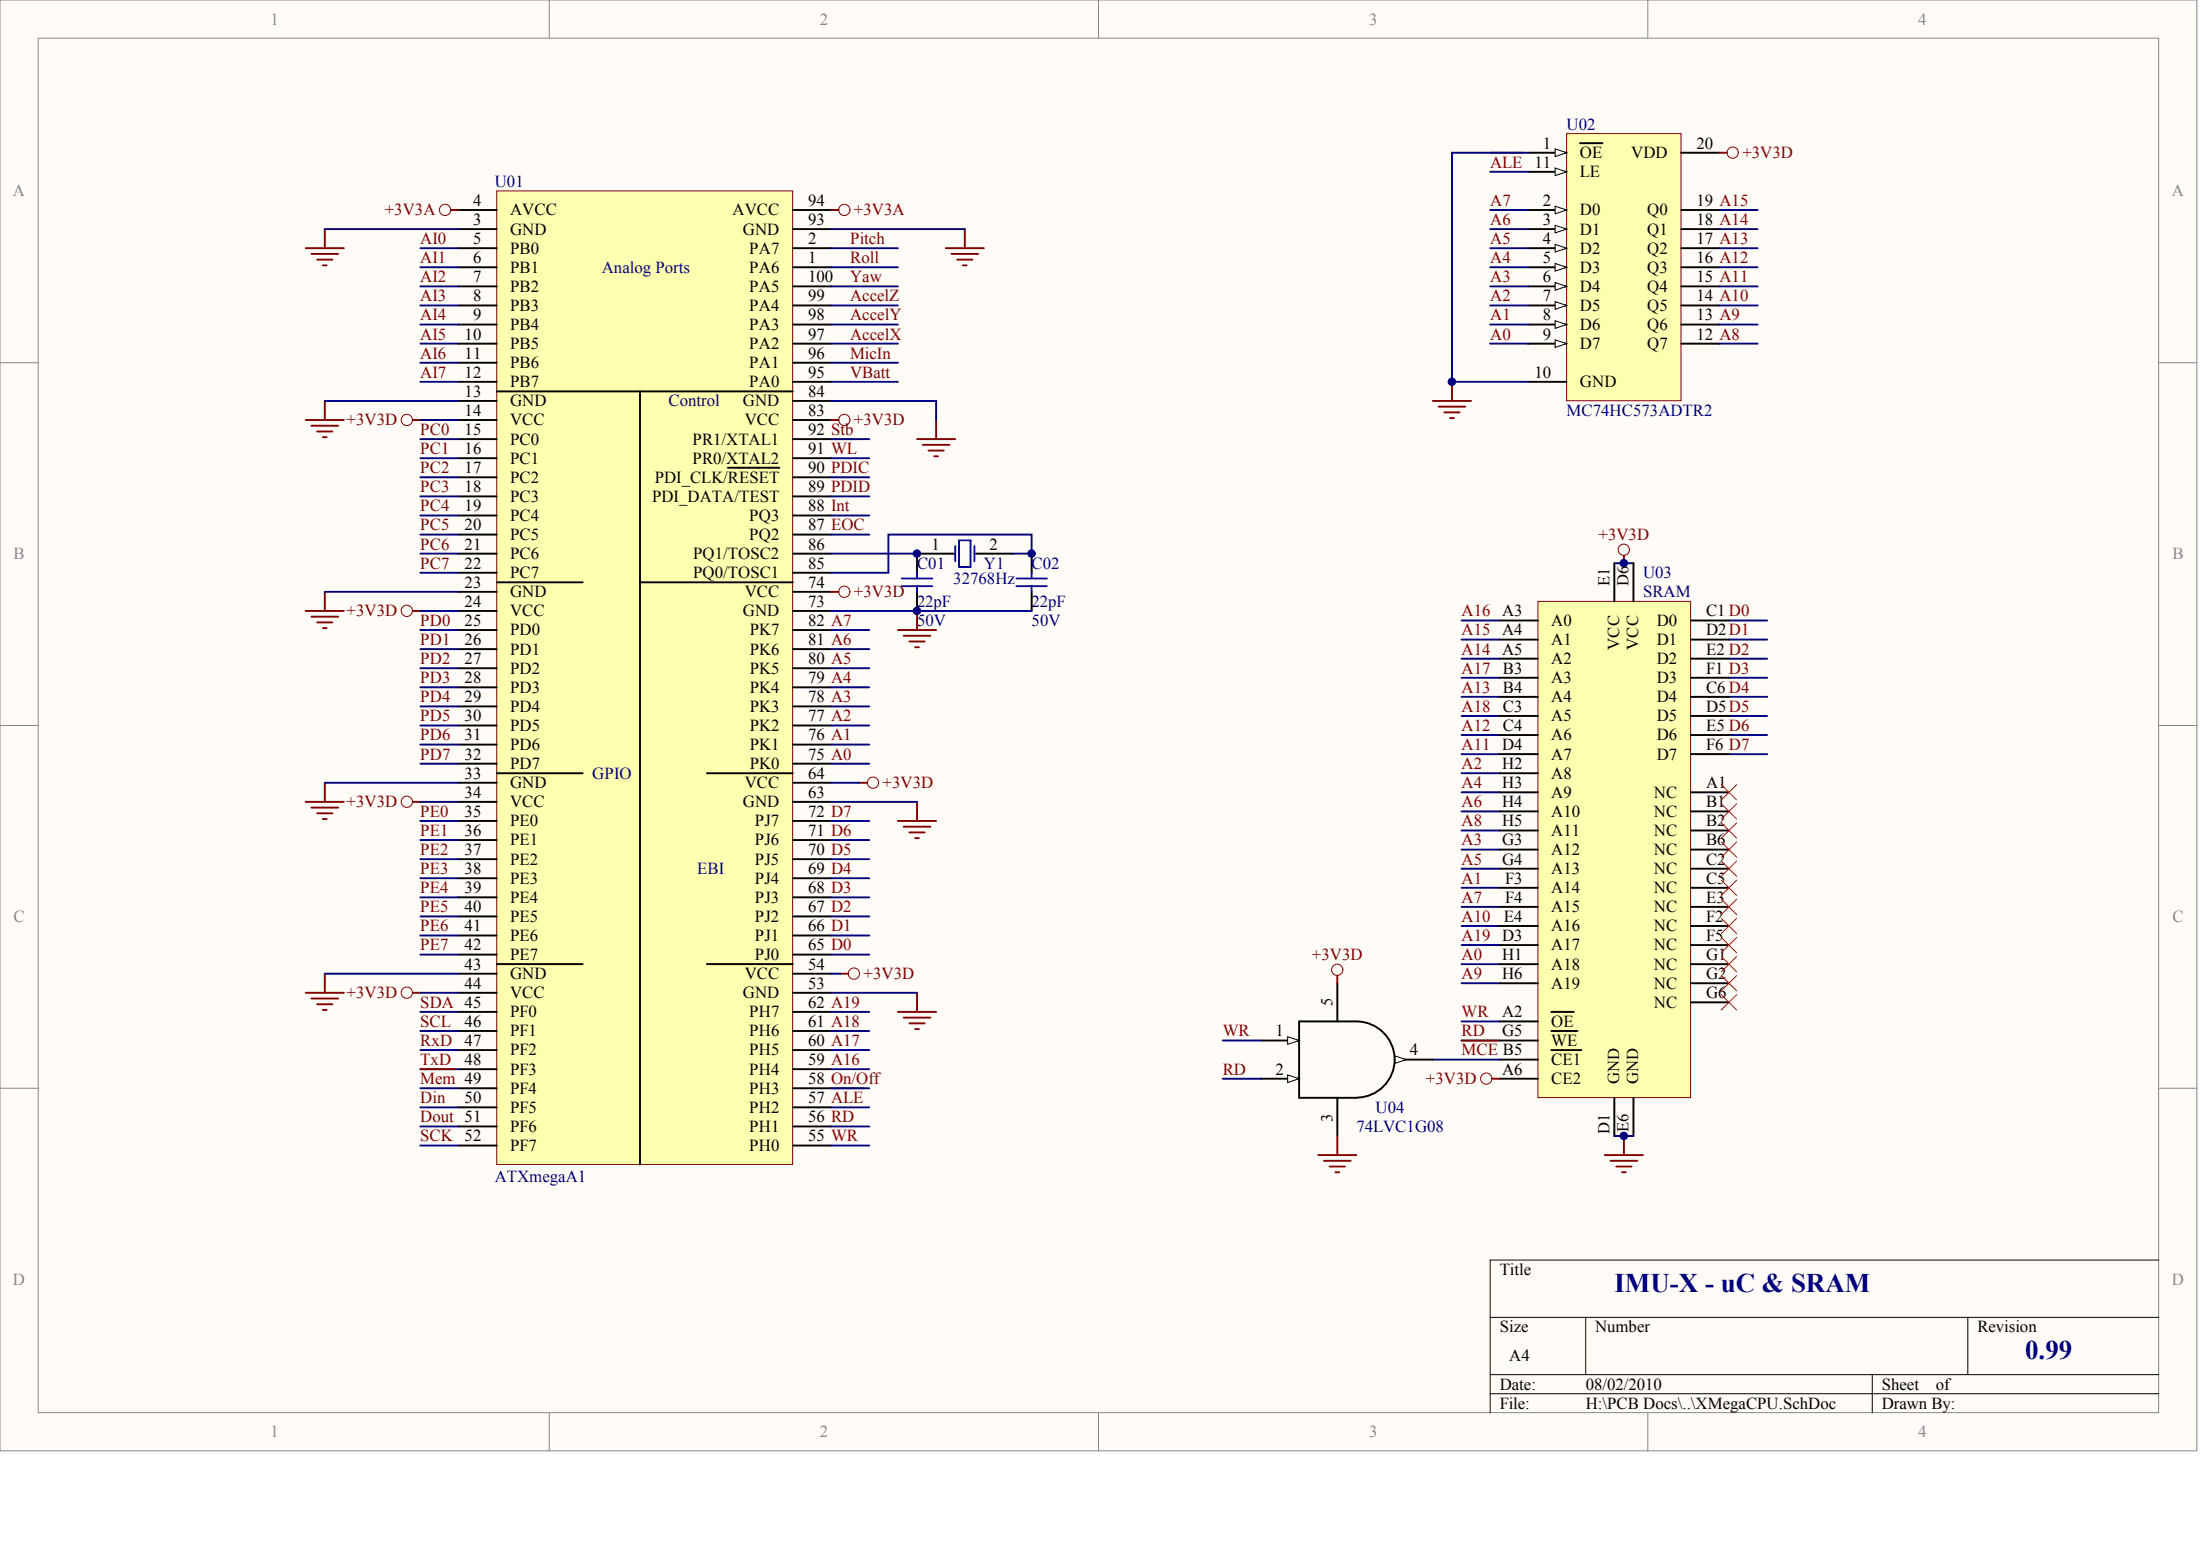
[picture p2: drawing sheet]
<svg xmlns="http://www.w3.org/2000/svg" width="840mm" height="594mm" viewBox="0 0 840 594" stroke-linecap="round" stroke-linejoin="round" font-family="sans-serif">
<g fill="#fffcf8" stroke="#85878c" stroke-width=".38">
<path d="M0 0h838.4v553.6h-838.4z"/>
<path d="M14.6 14.6h809.2v524.4h-809.2z"/>
</g>
<path d="M209.6 0v14.6M419.2 0v14.6M628.9 0v14.6M0 138.4h14.6M823.9 138.4h14.6M0 276.8h14.6M823.9 276.8h14.6M0 415.2h14.6M823.9 415.2h14.6M209.6 539.1v14.5M419.2 539.1v14.5M628.9 539.1v14.5" fill="none" stroke="#85878c" stroke-width=".38"/>
<path d="M823.9 480.8h-255.2v58.3M568.7 502.6h255.2M605.2 502.6v21.9M751 502.6v21.9M568.7 524.5h255.2M568.7 531.8h255.2M714.5 524.5v14.6" fill="none" stroke="#000" stroke-width=".38"/>
<path d="M189.6 72.8h112.9v371.5h-112.9z" fill="#ffffb0" stroke="#800000" stroke-width=".38"/>
<g fill="none" stroke="#000" stroke-width=".73">
<path d="M175 94.7h14.6M175 87.4h14.6M175 80.1h14.6M302.6 94.7h14.6M302.6 87.4h14.6M302.6 80.1h14.6M175 102h14.6M175 109.3h14.6M175 116.6h14.6M302.6 102h14.6M302.6 109.3h14.6M302.6 116.6h14.6"/>
<path d="M175 123.8h14.6M175 131.1h14.6M175 138.4h14.6M302.6 123.8h14.6M302.6 131.1h14.6M302.6 138.4h14.6M175 145.7h14.6M175 153h14.6M189.6 149.3h113M244.3 149.3v295.1M302.6 145.7h14.6M302.6 153h14.6"/>
<path d="M175 160.3h14.6M175 167.5h14.6M175 174.8h14.6M277.8 178.5h19.7M302.6 160.3h14.6M302.6 167.5h14.6M302.6 174.8h14.6M175 182.1h14.6M175 189.4h14.6M175 196.7h14.6M302.6 182.1h14.6M302.6 189.4h14.6"/>
<path d="M302.6 196.7h14.6M175 204h14.6M175 211.3h14.6M175 218.5h14.6M302.6 204h14.6M302.6 211.3h14.6M302.6 218.5h14.6M364.6 211.3h-14.6v7.2M371.8 211.3h14.6M393.7 211.3v7.2M175 225.8h14.6M175 233.1h14.6"/>
<path d="M189.6 222.2h32.8M244.3 222.2h58.3M302.6 225.8h14.6M302.6 233.1h14.6M350 225.8v7.3M393.7 225.8v7.3M175 240.4h14.6M175 247.7h14.6M175 255h14.6M302.6 240.4h14.6M302.6 247.7h14.6M302.6 255h14.6"/>
<path d="M175 262.2h14.6M175 269.5h14.6M175 276.8h14.6M302.6 262.2h14.6M302.6 269.5h14.6M302.6 276.8h14.6M175 284.1h14.6M175 291.4h14.6M175 298.7h14.6M189.6 295h32.8M269.8 295h32.8M302.6 284.1h14.6"/>
<path d="M302.6 291.4h14.6M302.6 298.7h14.6M175 306h14.6M175 313.2h14.6M302.6 306h14.6M302.6 313.2h14.6M175 320.5h14.6M175 327.8h14.6M175 335.1h14.6M302.6 320.5h14.6M302.6 327.8h14.6M302.6 335.1h14.6"/>
<path d="M175 342.4h14.6M175 349.7h14.6M175 357h14.6M302.6 342.4h14.6M302.6 349.7h14.6M302.6 357h14.6M175 364.2h14.6M175 371.5h14.6M175 378.8h14.6M189.6 367.9h32.8M269.8 367.9h32.8M302.6 364.2h14.6"/>
<path d="M302.6 371.5h14.6M302.6 378.8h14.6M175 386.1h14.6M175 393.4h14.6M302.6 386.1h14.6M302.6 393.4h14.6M175 400.7h14.6M175 407.9h14.6M175 415.2h14.6M302.6 400.7h14.6M302.6 407.9h14.6M302.6 415.2h14.6"/>
<path d="M175 422.5h14.6M175 429.8h14.6M175 437.1h14.6M302.6 422.5h14.6M302.6 429.8h14.6M302.6 437.1h14.6"/>
</g>
<path d="M350 218.5v2.2M364.6 208.3v5.9M366 206.2h4.4v10.2h-4.4zM371.8 208.3v5.9M393.7 218.5v2.2M344.1 220.7h11.7M344.1 223.6h11.7M350 223.6v2.2M387.9 220.7h11.7M387.9 223.6h11.7M393.7 223.6v2.2" fill="none" stroke="#00f" stroke-width=".73"/>
<g fill="none" stroke="#800000" stroke-width=".73">
<path d="M123.9 153v7.3M116.7 160.3h14.5M118.8 162.4h10.3M121 164.6h5.9M123.2 166.8h1.5M157.5 160.3h2.9M317.2 160.3h2.9M350 167.5h14.6M352.2 169.7h10.2M354.4 171.9h5.8M356.5 174.1h1.5M357.3 160.3v7.2"/>
<path d="M116.7 233.1h14.5M118.8 235.3h10.3M121 237.5h5.9M123.2 239.7h1.5M123.9 225.8v7.3M157.5 233.1h2.9M350 233.1v7.3M342.7 240.4h14.6M344.9 242.6h10.2M347.1 244.8h5.8M349.2 246.9h1.5M123.9 298.7v7.3"/>
<path d="M328.1 298.7h2.9M116.7 306h14.5M118.8 308.1h10.3M121 310.3h5.9M123.2 312.5h1.5M157.5 306h2.9M342.7 313.2h14.6M344.9 315.4h10.2M347.1 317.6h5.8M349.2 319.8h1.5M350 306v7.2M116.7 378.8h14.5"/>
<path d="M123.9 371.5v7.3M157.5 378.8h2.9M320.8 371.5h2.9M350 378.8v7.3M118.8 381h10.3M121 383.2h5.9M123.2 385.4h1.5M342.7 386.1h14.6M344.9 388.3h10.2M347.1 390.5h5.8M349.2 392.6h1.5M619.7 433.4v7.3"/>
<path d="M612.5 440.7h14.5M614.6 442.9h10.3M616.8 445.1h5.9M619 447.3h1.5"/>
</g>
<g fill="none" stroke="#800000" stroke-width=".38">
<circle cx="155.3" cy="160.2" r="2.15"/>
<circle cx="322.2" cy="160.2" r="2.15"/>
<circle cx="155.3" cy="233.1" r="2.15"/>
<circle cx="333.2" cy="298.6" r="2.15"/>
<circle cx="155.3" cy="305.9" r="2.15"/>
<circle cx="155.3" cy="378.8" r="2.15"/>
<circle cx="325.9" cy="371.5" r="2.15"/>
</g>
<g fill="none" stroke="#000080" stroke-width=".73">
<path d="M123.9 153h51.1M317.2 182.1h14.5M317.2 196.7h14.5M317.2 189.4h14.5M317.2 204h14.5M616.1 214.9h7.3M123.9 225.8h51.1M160.4 233.1h14.6M557.8 236.8h14.6M659.8 236.8h14.6M557.8 244h14.6M557.8 251.3h14.6"/>
<path d="M557.8 258.6h14.6M659.8 244h14.6M659.8 251.3h14.6M659.8 258.6h14.6M557.8 265.9h14.6M557.8 273.2h14.6M659.8 265.9h14.6M659.8 273.2h14.6M123.9 298.7h51.1M317.2 298.7h10.9M557.8 280.5h14.6M557.8 287.7h14.6"/>
<path d="M557.8 295h14.6M659.8 280.5h14.6M659.8 287.7h14.6M160.4 306h14.6M317.2 306h32.8M557.8 302.3h14.6M557.8 309.6h14.6M557.8 316.9h14.6M557.8 324.2h14.6M557.8 331.5h14.6M557.8 338.7h14.6M557.8 346h14.6"/>
<path d="M557.8 353.3h14.6M123.9 371.5h51.1M317.2 371.5h3.6M317.2 378.8h32.8M557.8 375.2h14.6M557.8 360.6h14.6M557.8 367.9h14.6M557.8 389.7h14.6M557.8 397h14.6"/>
</g>
<path d="M597.9 51h43.6v101.9h-43.6z" fill="#ffffb0" stroke="#800000" stroke-width=".38"/>
<path d="M583.3 58.3h14.6" fill="none" stroke="#000" stroke-width=".73"/>
<path d="M593.5 56.8l4.4 1.5-4.4 1.4z" fill="#fffcf8" stroke="#000" stroke-width=".38"/>
<path d="M603 54.6h8.6M583.3 80.1h14.6" fill="none" stroke="#000" stroke-width=".73"/>
<path d="M593.5 78.7l4.4 1.4-4.4 1.5z" fill="#fffcf8" stroke="#000" stroke-width=".38"/>
<path d="M583.3 87.4h14.6" fill="none" stroke="#000" stroke-width=".73"/>
<path d="M593.5 86l4.4 1.4-4.4 1.5z" fill="#fffcf8" stroke="#000" stroke-width=".38"/>
<path d="M583.3 94.7h14.6" fill="none" stroke="#000" stroke-width=".73"/>
<path d="M593.5 93.2l4.4 1.5-4.4 1.5z" fill="#fffcf8" stroke="#000" stroke-width=".38"/>
<path d="M583.3 102h14.6" fill="none" stroke="#000" stroke-width=".73"/>
<path d="M593.5 100.5l4.4 1.5-4.4 1.4z" fill="#fffcf8" stroke="#000" stroke-width=".38"/>
<path d="M583.3 109.3h14.6" fill="none" stroke="#000" stroke-width=".73"/>
<path d="M593.5 107.8l4.4 1.5-4.4 1.4z" fill="#fffcf8" stroke="#000" stroke-width=".38"/>
<path d="M583.3 116.6h14.6" fill="none" stroke="#000" stroke-width=".73"/>
<path d="M593.5 115.1l4.4 1.5-4.4 1.4z" fill="#fffcf8" stroke="#000" stroke-width=".38"/>
<path d="M583.3 123.8h14.6" fill="none" stroke="#000" stroke-width=".73"/>
<path d="M593.5 122.4l4.4 1.4-4.4 1.5z" fill="#fffcf8" stroke="#000" stroke-width=".38"/>
<path d="M583.3 131.1h14.6" fill="none" stroke="#000" stroke-width=".73"/>
<path d="M593.5 129.7l4.4 1.4-4.4 1.5z" fill="#fffcf8" stroke="#000" stroke-width=".38"/>
<path d="M583.3 65.6h14.6M583.3 145.7h14.6" fill="none" stroke="#000" stroke-width=".73"/>
<path d="M593.5 64.1l4.4 1.5-4.4 1.4z" fill="#fffcf8" stroke="#000" stroke-width=".38"/>
<path d="M641.6 58.3h14.6M641.6 94.7h14.6M641.6 87.4h14.6M641.6 80.1h14.6M641.6 116.6h14.6M641.6 109.3h14.6M641.6 102h14.6M641.6 131.1h14.6M641.6 123.8h14.6" fill="none" stroke="#000" stroke-width=".73"/>
<g fill="none" stroke="#000080" stroke-width=".73">
<path d="M583.3 58.3h-29.2v87.4h29.2M568.7 65.6h14.6M123.9 87.4h51.1M160.4 94.7h14.6M317.2 87.4h51M317.2 94.7h25.5M568.7 80.1h14.6M568.7 87.4h14.6M568.7 94.7h14.6M656.2 80.1h14.6M656.2 87.4h14.6M656.2 94.7h14.6"/>
<path d="M160.4 102h14.6M160.4 109.3h14.6M160.4 116.6h14.6M317.2 102h25.5M317.2 109.3h25.5M317.2 116.6h25.5M568.7 102h14.6M568.7 109.3h14.6M568.7 116.6h14.6M656.2 102h14.6M656.2 109.3h14.6M656.2 116.6h14.6"/>
<path d="M160.4 123.8h14.6M160.4 131.1h14.6M160.4 138.4h14.6M317.2 123.8h25.5M317.2 131.1h25.5M317.2 138.4h25.5M568.7 123.8h14.6M568.7 131.1h14.6M656.2 123.8h14.6M656.2 131.1h14.6M160.4 145.7h14.6M317.2 145.7h25.5"/>
<path d="M160.4 255h14.6M160.4 247.7h14.6M160.4 240.4h14.6M317.2 255h14.5M317.2 247.7h14.5M317.2 240.4h14.5M160.4 276.8h14.6M160.4 269.5h14.6M160.4 262.2h14.6M317.2 276.8h14.5M317.2 269.5h14.5M317.2 262.2h14.5"/>
<path d="M160.4 291.4h14.6M160.4 284.1h14.6M317.2 291.4h14.5M317.2 284.1h14.5M160.4 313.2h14.6M317.2 313.2h14.5M160.4 335.1h14.6M160.4 327.8h14.6M160.4 320.5h14.6M317.2 335.1h14.5M317.2 327.8h14.5M317.2 320.5h14.5"/>
<path d="M160.4 357h14.6M160.4 349.7h14.6M160.4 342.4h14.6M317.2 357h14.5M317.2 349.7h14.5M317.2 342.4h14.5M160.4 364.2h14.6M317.2 364.2h14.5M317.2 393.4h14.5M317.2 386.1h14.5M317.2 415.2h14.5M317.2 407.9h14.5"/>
<path d="M317.2 400.7h14.5M317.2 437.1h14.5M317.2 429.8h14.5M317.2 422.5h14.5"/>
</g>
<g fill="none" stroke="#800000" stroke-width=".73">
<path d="M568.7 58.3h12.4M656.2 58.3h2.9M116.7 94.7h14.5M118.8 96.9h10.3M121 99.1h5.9M123.9 87.4v7.3M172.1 80.1h2.9M317.2 80.1h2.9M360.9 94.7h14.6M363.1 96.9h10.2M365.3 99.1h5.8M368.2 87.4v7.3"/>
<path d="M123.2 101.3h1.5M367.5 101.3h1.4M546.8 153h14.6M549 155.2h10.2M551.2 157.3h5.8M553.4 159.5h1.5M554.1 145.7v7.3M619.7 212v2.9M317.2 415.2h12.4"/>
</g>
<g fill="none" stroke="#800000" stroke-width=".38">
<circle cx="661.3" cy="58.2" r="2.15"/>
<circle cx="169.8" cy="80.1" r="2.15"/>
<circle cx="322.2" cy="80.1" r="2.15"/>
<circle cx="619.7" cy="209.8" r="2.15"/>
</g>
<path d="M586.9 229.5h58.3v189.3h-58.3z" fill="#ffffb0" stroke="#800000" stroke-width=".38"/>
<g fill="none" stroke="#000" stroke-width=".73">
<path d="M616.1 214.9v14.6M623.4 214.9v14.6M572.4 236.8h14.5M645.3 236.8h14.5M572.4 244h14.5M572.4 251.3h14.5M572.4 258.6h14.5M645.3 244h14.5M645.3 251.3h14.5M645.3 258.6h14.5M572.4 265.9h14.5M572.4 273.2h14.5"/>
<path d="M645.3 265.9h14.5M645.3 273.2h14.5M572.4 280.5h14.5M572.4 287.7h14.5M572.4 295h14.5M645.3 280.5h14.5M645.3 287.7h14.5M572.4 302.3h14.5M572.4 309.6h14.5M572.4 316.9h14.5M645.3 302.3h14.5M645.3 309.6h14.5"/>
<path d="M645.3 316.9h14.5M572.4 324.2h14.5M572.4 331.5h14.5M572.4 338.7h14.5M645.3 324.2h14.5M645.3 331.5h14.5M645.3 338.7h14.5M572.4 346h14.5M572.4 353.3h14.5M645.3 346h14.5M645.3 353.3h14.5M572.4 360.6h14.5"/>
<path d="M572.4 367.9h14.5M572.4 375.2h14.5M645.3 360.6h14.5M645.3 367.9h14.5M645.3 375.2h14.5M481.2 397h14.6M517.7 389.7h-21.9v29.2h21.9M572.4 389.7h14.5M572.4 397h14.5M592 386.1h8.6M592 393.4h10M645.3 382.4h14.5"/>
<path d="M572.4 411.6h14.5M572.4 404.3h14.5M592 400.7h11.5M616.1 418.9v14.5M623.4 418.9v14.5"/>
</g>
<g fill="none" stroke="#f00" stroke-width=".38">
<path d="M656.9 299.4l5.9 5.8M662.8 299.4l-5.9 5.8M656.9 314l5.9 5.8M656.9 306.7l5.9 5.8M662.8 314l-5.9 5.8M662.8 306.7l-5.9 5.8M656.9 328.5l5.9 5.9M656.9 335.8l5.9 5.9M656.9 321.3l5.9 5.8M662.8 328.5l-5.9 5.9M662.8 335.8l-5.9 5.9M662.8 321.3l-5.9 5.8"/>
<path d="M656.9 357.7l5.9 5.8M656.9 343.1l5.9 5.8M656.9 350.4l5.9 5.8M662.8 357.7l-5.9 5.8M662.8 343.1l-5.9 5.8M662.8 350.4l-5.9 5.8M656.9 372.2l5.9 5.9M656.9 379.5l5.9 5.9M656.9 365l5.9 5.8M662.8 372.2l-5.9 5.9M662.8 379.5l-5.9 5.9M662.8 365l-5.9 5.8"/>
</g>
<path d="M317.2 153h40.1v7.3M317.2 174.8h14.5M317.2 167.5h14.5M317.2 211.3h32.8M386.4 211.3h7.3v-7.3h-54.7v14.5h-21.8M317.2 233.1h76.5M546.8 404.3h25.6M616.1 433.4h7.3" fill="none" stroke="#000080" stroke-width=".73"/>
<g fill="none" stroke="#800000" stroke-width=".38">
<circle cx="322.2" cy="225.8" r="2.15"/>
<circle cx="567.2" cy="411.5" r="2.15"/>
</g>
<path d="M317.2 167.5h9.8M317.2 225.8h2.9M557.8 397h13.9M569.4 411.6h3" fill="none" stroke="#800000" stroke-width=".73"/>
<path d="M491.4 395.6l4.4 1.4-4.4 1.5z" fill="#fffcf8" stroke="#000" stroke-width=".38"/>
<path d="M481.2 411.6h14.6" fill="none" stroke="#000" stroke-width=".73"/>
<path d="M491.4 410.1l4.4 1.5-4.4 1.4z" fill="#fffcf8" stroke="#000" stroke-width=".38"/>
<path d="M510.4 418.9v14.5M532.3 404.3h14.5" fill="none" stroke="#000" stroke-width=".73"/>
<path d="M532.3 402.8l4.3 1.5-4.3 1.5z" fill="#fffcf8" stroke="#000" stroke-width=".38"/>
<path d="M510.4 375.2v14.5M517.7 389.7a14.5 14.5 0 0 1 14.6 14.6 14.5 14.5 0 0 1-14.6 14.5" fill="none" stroke="#000" stroke-width=".73"/>
<g fill="none" stroke="#000080" stroke-width=".73">
<path d="M160.4 160.3h14.6M160.4 174.8h14.6M160.4 167.5h14.6M160.4 196.7h14.6M160.4 189.4h14.6M160.4 182.1h14.6M160.4 218.5h14.6M160.4 211.3h14.6M160.4 204h14.6M160.4 378.8h14.6M160.4 393.4h14.6M160.4 386.1h14.6"/>
<path d="M466.6 397h14.6M160.4 415.2h14.6M160.4 400.7h14.6M160.4 407.9h14.6M466.6 411.6h14.6M160.4 429.8h14.6M160.4 437.1h14.6M160.4 422.5h14.6"/>
</g>
<path d="M510.4 372.2v3M160.4 407.9h13.4M510.4 433.4v7.3M503.1 440.7h14.6M505.3 442.9h10.2M507.5 445.1h5.8M509.7 447.3h1.4" fill="none" stroke="#800000" stroke-width=".73"/>
<circle cx="510.3" cy="370" r="2.15" fill="none" stroke="#800000" stroke-width=".38"/>
<g fill="#000080" stroke="#000080" stroke-width=".38">
<circle cx="349.9" cy="233.1" r="1.42"/>
<circle cx="349.9" cy="211.2" r="1.42"/>
<circle cx="393.7" cy="211.2" r="1.42"/>
<circle cx="554.1" cy="145.7" r="1.42"/>
<circle cx="619.7" cy="433.4" r="1.42"/>
<circle cx="619.7" cy="214.9" r="1.42"/>
</g>
<g font-size="10.3" fill="#000080">
<text x="616.1" y="492.9">IMU-X - uC &amp; SRAM</text>
<text x="772.9" y="518.4">0.99</text>
</g>
<g font-size="6.4" fill="#85878c">
<text x="103.2" y="9.3">1</text>
<text x="312.9" y="9.3">2</text>
<text x="522.5" y="9.3">3</text>
<text x="732.1" y="9.3">4</text>
<text x="5" y="74.9">A</text>
<text x="828.9" y="74.9">A</text>
<text x="5.2" y="213.3">B</text>
<text x="829.1" y="213.3">B</text>
<text x="5.2" y="351.7">C</text>
<text x="829.1" y="351.7">C</text>
<text x="5" y="490.1">D</text>
<text x="828.9" y="490.1">D</text>
<text x="103.2" y="548.4">1</text>
<text x="312.9" y="548.4">2</text>
<text x="522.5" y="548.4">3</text>
<text x="732.1" y="548.4">4</text>
</g>
<g font-size="6.4" fill="#000080">
<text x="597.9" y="49.4">U02</text>
<text x="188.8" y="71.3">U01</text>
<text x="229.7" y="104.1">Analog Ports</text>
<text x="255.2" y="155">Control</text>
<text x="597.9" y="158.7">MC74HC573ADTR2</text>
<text x="350" y="217">C01</text>
<text x="375.5" y="217">Y1</text>
<text x="393.7" y="217">C02</text>
<text x="627" y="220.6">U03</text>
<text x="363.8" y="222.8">32768Hz</text>
<text x="627" y="227.9">SRAM</text>
<text x="350" y="231.5">22pF</text>
<text x="393.7" y="231.5">22pF</text>
<text x="350" y="238.8">50V</text>
<text x="393.7" y="238.8">50V</text>
<text x="226" y="297.1">GPIO</text>
<text x="266.1" y="333.5">EBI</text>
<text x="525" y="424.6">U04</text>
<text x="517.7" y="431.9">74LVC1G08</text>
<text x="188.8" y="450.8">ATXmegaA1</text>
</g>
<g font-size="6.4">
<text x="588.8" y="56.7">1</text>
<text x="647.5" y="56.7">20</text>
<text x="585.6" y="64">11</text>
<text x="603" y="60.3">OE</text>
<text x="622.5" y="60.3">VDD</text>
<text x="603" y="67.6">LE</text>
<text x="180.5" y="78.6">4</text>
<text x="194.7" y="82.2">AVCC</text>
<text x="279.5" y="82.2">AVCC</text>
<text x="308.4" y="78.6">94</text>
<text x="588.8" y="78.6">2</text>
<text x="603" y="82.2">D0</text>
<text x="628.6" y="82.2">Q0</text>
<text x="647.5" y="78.6">19 A15</text>
<text x="180.5" y="85.8">3</text>
<text x="194.7" y="89.5">GND</text>
<text x="283.5" y="89.5">GND</text>
<text x="308.4" y="85.8">93</text>
<text x="588.8" y="85.8">3</text>
<text x="603" y="89.5">D1</text>
<text x="628.6" y="89.5">Q1</text>
<text x="647.5" y="85.8">18 A14</text>
<text x="180.5" y="93.1">5</text>
<text x="308.4" y="93.1">2</text>
<text x="588.8" y="93.1">4</text>
<text x="647.5" y="93.1">17 A13</text>
<text x="180.5" y="100.4">6</text>
<text x="194.7" y="96.8">PB0</text>
<text x="286" y="96.8">PA7</text>
<text x="308.4" y="100.4">1</text>
<text x="588.8" y="100.4">5</text>
<text x="603" y="96.8">D2</text>
<text x="628.6" y="96.8">Q2</text>
<text x="647.5" y="100.4">16 A12</text>
<text x="180.5" y="107.7">7</text>
<text x="194.7" y="104.1">PB1</text>
<text x="286" y="104.1">PA6</text>
<text x="308.4" y="107.7">100</text>
<text x="588.8" y="107.7">6</text>
<text x="603" y="104.1">D3</text>
<text x="628.6" y="104.1">Q3</text>
<text x="647.5" y="107.7">15 A11</text>
<text x="194.7" y="111.3">PB2</text>
<text x="286" y="111.3">PA5</text>
<text x="603" y="111.3">D4</text>
<text x="628.6" y="111.3">Q4</text>
<text x="180.5" y="115">8</text>
<text x="194.7" y="118.6">PB3</text>
<text x="286" y="118.6">PA4</text>
<text x="308.4" y="115">99</text>
<text x="588.8" y="115">7</text>
<text x="603" y="118.6">D5</text>
<text x="628.6" y="118.6">Q5</text>
<text x="647.5" y="115">14 A10</text>
<text x="180.5" y="122.3">9</text>
<text x="194.7" y="125.9">PB4</text>
<text x="286" y="125.9">PA3</text>
<text x="308.4" y="122.3">98</text>
<text x="588.8" y="122.3">8</text>
<text x="603" y="125.9">D6</text>
<text x="628.6" y="125.9">Q6</text>
<text x="647.5" y="122.3">13 A9</text>
<text x="177.3" y="129.5">10</text>
<text x="308.4" y="129.5">97</text>
<text x="588.8" y="129.5">9</text>
<text x="647.5" y="129.5">12 A8</text>
<text x="177.3" y="136.8">11</text>
<text x="194.7" y="133.2">PB5</text>
<text x="286" y="133.2">PA2</text>
<text x="308.4" y="136.8">96</text>
<text x="603" y="133.2">D7</text>
<text x="628.6" y="133.2">Q7</text>
<text x="194.7" y="140.5">PB6</text>
<text x="286" y="140.5">PA1</text>
<text x="177.3" y="144.1">12</text>
<text x="194.7" y="147.8">PB7</text>
<text x="286" y="147.8">PA0</text>
<text x="308.4" y="144.1">95</text>
<text x="585.6" y="144.1">10</text>
<text x="603" y="147.8">GND</text>
<text x="177.3" y="151.4">13</text>
<text x="194.7" y="155">GND</text>
<text x="283.5" y="155">GND</text>
<text x="308.4" y="151.4">84</text>
<text x="177.3" y="158.7">14</text>
<text x="308.4" y="158.7">83</text>
<text x="177.3" y="166">15</text>
<text x="194.7" y="162.3">VCC</text>
<text x="284.2" y="162.3">VCC</text>
<text x="308.4" y="166">92 Stb</text>
<text x="177.3" y="173.3">16</text>
<text x="194.7" y="169.6">PC0</text>
<text x="264.3" y="169.6">PR1/XTAL1</text>
<text x="308.4" y="173.3">91 WL</text>
<text x="194.7" y="176.9">PC1</text>
<text x="264.3" y="176.9">PR0/XTAL2</text>
<text x="177.3" y="180.5">17</text>
<text x="194.7" y="184.2">PC2</text>
<text x="249.9" y="184.2">PDI_CLK/RESET</text>
<text x="308.4" y="180.5">90 PDIC</text>
<text x="177.3" y="187.8">18</text>
<text x="194.7" y="191.5">PC3</text>
<text x="248.8" y="191.5">PDI_DATA/TEST</text>
<text x="308.4" y="187.8">89 PDID</text>
<text x="177.3" y="195.1">19</text>
<text x="308.4" y="195.1">88 Int</text>
<text x="177.3" y="202.4">20</text>
<text x="194.7" y="198.8">PC4</text>
<text x="286" y="198.8">PQ3</text>
<text x="308.4" y="202.4">87 EOC</text>
<text x="177.3" y="209.7">21</text>
<text x="194.7" y="206">PC5</text>
<text x="286" y="206">PQ2</text>
<text x="308.4" y="209.7">86</text>
<text x="355.5" y="209.7">1</text>
<text x="377.7" y="209.7">2</text>
<text x="194.7" y="213.3">PC6</text>
<text x="264.5" y="213.3">PQ1/TOSC2</text>
<text x="177.3" y="217">22</text>
<text x="194.7" y="220.6">PC7</text>
<text x="264.5" y="220.6">PQ0/TOSC1</text>
<text x="308.4" y="217">85</text>
<text x="177.3" y="224.3">23</text>
<text x="194.7" y="227.9">GND</text>
<text x="284.2" y="227.9">VCC</text>
<text x="308.4" y="224.3">74</text>
<text x="177.3" y="231.5">24</text>
<text x="308.4" y="231.5">73</text>
<text x="177.3" y="238.8">25</text>
<text x="194.7" y="235.2">VCC</text>
<text x="283.5" y="235.2">GND</text>
<text x="308.4" y="238.8">82 A7</text>
<text x="592" y="238.8">A0</text>
<text x="632.3" y="238.8">D0</text>
<text x="651.1" y="235.2">C1 D0</text>
<text x="194.7" y="242.5">PD0</text>
<text x="286.1" y="242.5">PK7</text>
<text x="651.1" y="242.5">D2D1</text>
<text x="177.3" y="246.1">26</text>
<text x="194.7" y="249.7">PD1</text>
<text x="286.1" y="249.7">PK6</text>
<text x="308.4" y="246.1">81 A6</text>
<text x="592" y="246.1">A1</text>
<text x="632.3" y="246.1">D1</text>
<text x="651.1" y="249.7">E2 D2</text>
<text x="177.3" y="253.4">27</text>
<text x="194.7" y="257">PD2</text>
<text x="286.1" y="257">PK5</text>
<text x="308.4" y="253.4">80 A5</text>
<text x="573.6" y="257">B3</text>
<text x="592" y="253.4">A2</text>
<text x="632.3" y="253.4">D2</text>
<text x="651.1" y="257">F1 D3</text>
<text x="177.3" y="260.7">28</text>
<text x="308.4" y="260.7">79 A4</text>
<text x="592" y="260.7">A3</text>
<text x="632.3" y="260.7">D3</text>
<text x="177.3" y="268">29</text>
<text x="194.7" y="264.3">PD3</text>
<text x="286.1" y="264.3">PK4</text>
<text x="308.4" y="268">78 A3</text>
<text x="573.6" y="264.3">B4</text>
<text x="592" y="268">A4</text>
<text x="632.3" y="268">D4</text>
<text x="651.1" y="264.3">C6 D4</text>
<text x="177.3" y="275.2">30</text>
<text x="194.7" y="271.6">PD4</text>
<text x="286.1" y="271.6">PK3</text>
<text x="308.4" y="275.2">77 A2</text>
<text x="573.6" y="271.6">C3</text>
<text x="592" y="275.2">A5</text>
<text x="632.3" y="275.2">D5</text>
<text x="651.1" y="271.6">D5D5</text>
<text x="194.7" y="278.9">PD5</text>
<text x="286.1" y="278.9">PK2</text>
<text x="573.6" y="278.9">C4</text>
<text x="651.1" y="278.9">E5 D6</text>
<text x="177.3" y="282.5">31</text>
<text x="194.7" y="286.2">PD6</text>
<text x="286.1" y="286.2">PK1</text>
<text x="308.4" y="282.5">76 A1</text>
<text x="592" y="282.5">A6</text>
<text x="632.3" y="282.5">D6</text>
<text x="651.1" y="286.2">F6 D7</text>
<text x="177.3" y="289.8">32</text>
<text x="194.7" y="293.5">PD7</text>
<text x="286.1" y="293.5">PK0</text>
<text x="308.4" y="289.8">75 A0</text>
<text x="573.2" y="293.5">H2</text>
<text x="592" y="289.8">A7</text>
<text x="632.3" y="289.8">D7</text>
<text x="177.3" y="297.1">33</text>
<text x="308.4" y="297.1">64</text>
<text x="592" y="297.1">A8</text>
<text x="177.3" y="304.4">34</text>
<text x="194.7" y="300.7">GND</text>
<text x="284.2" y="300.7">VCC</text>
<text x="308.4" y="304.4">63</text>
<text x="573.2" y="300.7">H3</text>
<text x="592" y="304.4">A9</text>
<text x="631.2" y="304.4">NC</text>
<text x="651.1" y="300.7">A1</text>
<text x="177.3" y="311.7">35</text>
<text x="194.7" y="308">VCC</text>
<text x="283.5" y="308">GND</text>
<text x="308.4" y="311.7">72 D7</text>
<text x="573.2" y="308">H4</text>
<text x="592" y="311.7">A10</text>
<text x="631.2" y="311.7">NC</text>
<text x="651.1" y="308">B1</text>
<text x="194.7" y="315.3">PE0</text>
<text x="288.1" y="315.3">PJ7</text>
<text x="573.2" y="315.3">H5</text>
<text x="651.1" y="315.3">B2</text>
<text x="177.3" y="319">36</text>
<text x="194.7" y="322.6">PE1</text>
<text x="288.1" y="322.6">PJ6</text>
<text x="308.4" y="319">71 D6</text>
<text x="573.2" y="322.6">G3</text>
<text x="592" y="319">A11</text>
<text x="631.2" y="319">NC</text>
<text x="651.1" y="322.6">B6</text>
<text x="177.3" y="326.2">37</text>
<text x="194.7" y="329.9">PE2</text>
<text x="288.1" y="329.9">PJ5</text>
<text x="308.4" y="326.2">70 D5</text>
<text x="573.2" y="329.9">G4</text>
<text x="592" y="326.2">A12</text>
<text x="631.2" y="326.2">NC</text>
<text x="651.1" y="329.9">C2</text>
<text x="177.3" y="333.5">38</text>
<text x="308.4" y="333.5">69 D4</text>
<text x="592" y="333.5">A13</text>
<text x="631.2" y="333.5">NC</text>
<text x="177.3" y="340.8">39</text>
<text x="194.7" y="337.2">PE3</text>
<text x="288.1" y="337.2">PJ4</text>
<text x="308.4" y="340.8">68 D3</text>
<text x="574.5" y="337.2">F3</text>
<text x="592" y="340.8">A14</text>
<text x="631.2" y="340.8">NC</text>
<text x="651.1" y="337.2">C5</text>
<text x="194.7" y="344.4">PE4</text>
<text x="288.1" y="344.4">PJ3</text>
<text x="574.5" y="344.4">F4</text>
<text x="651.1" y="344.4">E3</text>
<text x="177.3" y="348.1">40</text>
<text x="194.7" y="351.7">PE5</text>
<text x="288.1" y="351.7">PJ2</text>
<text x="308.4" y="348.1">67 D2</text>
<text x="574" y="351.7">E4</text>
<text x="592" y="348.1">A15</text>
<text x="631.2" y="348.1">NC</text>
<text x="651.1" y="351.7">F2</text>
<text x="177.3" y="355.4">41</text>
<text x="194.7" y="359">PE6</text>
<text x="288.1" y="359">PJ1</text>
<text x="308.4" y="355.4">66 D1</text>
<text x="592" y="355.4">A16</text>
<text x="631.2" y="355.4">NC</text>
<text x="651.1" y="359">F5</text>
<text x="177.3" y="362.7">42</text>
<text x="308.4" y="362.7">65 D0</text>
<text x="592" y="362.7">A17</text>
<text x="631.2" y="362.7">NC</text>
<text x="177.3" y="369.9">43</text>
<text x="194.7" y="366.3">PE7</text>
<text x="288.1" y="366.3">PJ0</text>
<text x="308.4" y="369.9">54</text>
<text x="573.2" y="366.3">H1</text>
<text x="592" y="369.9">A18</text>
<text x="631.2" y="369.9">NC</text>
<text x="651.1" y="366.3">G1</text>
<text x="177.3" y="377.2">44</text>
<text x="194.7" y="373.6">GND</text>
<text x="284.2" y="373.6">VCC</text>
<text x="308.4" y="377.2">53</text>
<text x="573.2" y="373.6">H6</text>
<text x="592" y="377.2">A19</text>
<text x="631.2" y="377.2">NC</text>
<text x="651.1" y="373.6">G2</text>
<text x="194.7" y="380.9">VCC</text>
<text x="283.5" y="380.9">GND</text>
<text x="651.1" y="380.9">G6</text>
<text x="194.7" y="388.2">PF0</text>
<text x="286" y="388.2">PH7</text>
<text x="308.4" y="384.5">62 A19</text>
<text x="573.2" y="388.2">A2</text>
<text x="631.2" y="384.5">NC</text>
<text x="177.3" y="391.8">46</text>
<text x="194.7" y="395.4">PF1</text>
<text x="286" y="395.4">PH6</text>
<text x="308.4" y="391.8">61 A18</text>
<text x="486.8" y="395.4">1</text>
<text x="573.2" y="395.4">G5</text>
<text x="592" y="391.8">OE</text>
<text x="177.3" y="399.1">47</text>
<text x="308.4" y="399.1">60 A17</text>
<text x="592" y="399.1">WE</text>
<text x="177.3" y="406.4">48</text>
<text x="194.7" y="402.7">PF2</text>
<text x="286" y="402.7">PH5</text>
<text x="308.4" y="406.4">59 A16</text>
<text x="538.1" y="402.7">4</text>
<text x="592" y="406.4">CE1</text>
<text x="194.7" y="410">PF3</text>
<text x="286" y="410">PH4</text>
<text x="308.4" y="413.7">58 On/Off</text>
<text x="486.8" y="410">2</text>
<text x="573.2" y="410">A6</text>
<text x="592" y="413.7">CE2</text>
<text x="194.7" y="417.3">PF4</text>
<text x="286" y="417.3">PH3</text>
<text x="177.3" y="420.9">50</text>
<text x="194.7" y="424.6">PF5</text>
<text x="286" y="424.6">PH2</text>
<text x="308.4" y="420.9">57 ALE</text>
<text x="194.7" y="431.9">PF6</text>
<text x="286" y="431.9">PH1</text>
<text x="308.4" y="428.2">56 RD</text>
<text x="308.4" y="435.5">55 WR</text>
<text x="194.7" y="439.2">PF7</text>
<text x="286" y="439.2">PH0</text>
<text x="572.4" y="486.5">Title</text>
<text x="572.4" y="508.4">Size</text>
<text x="608.8" y="508.4">Number</text>
<text x="754.6" y="508.4">Revision</text>
<text x="576" y="519.3">A4</text>
<text x="572.4" y="530.2">Date:</text>
<text x="605.2" y="530.2">08/02/2010</text>
<text x="718.2" y="530.2">Sheet</text>
<text x="738.8" y="530.2">of</text>
<text x="572.4" y="537.5">File:</text>
<text x="605.2" y="537.5">H:\PCB Docs\..\XMegaCPU.SchDoc</text>
<text x="718.2" y="537.5">Drawn By:</text>
</g>
<g font-size="6.4" fill="#800000">
<text x="568.7" y="64">ALE</text>
<text x="665" y="60.3">+3V3D</text>
<text x="146.8" y="82.2">+3V3A</text>
<text x="325.9" y="82.2">+3V3A</text>
<text x="568.7" y="78.6">A7</text>
<text x="568.7" y="85.8">A6</text>
<text x="160.4" y="93.1">AI0</text>
<text x="324.5" y="93.1">Pitch</text>
<text x="568.7" y="93.1">A5</text>
<text x="160.4" y="100.4">AI1</text>
<text x="324.5" y="100.4">Roll</text>
<text x="568.7" y="100.4">A4</text>
<text x="160.4" y="107.7">AI2</text>
<text x="324.5" y="107.7">Yaw</text>
<text x="568.7" y="107.7">A3</text>
<text x="160.4" y="115">AI3</text>
<text x="324.5" y="115">AccelZ</text>
<text x="568.7" y="115">A2</text>
<text x="160.4" y="122.3">AI4</text>
<text x="324.5" y="122.3">AccelY</text>
<text x="568.7" y="122.3">A1</text>
<text x="160.4" y="129.5">AI5</text>
<text x="324.5" y="129.5">AccelX</text>
<text x="568.7" y="129.5">A0</text>
<text x="160.4" y="136.8">AI6</text>
<text x="324.5" y="136.8">MicIn</text>
<text x="160.4" y="144.1">AI7</text>
<text x="324.5" y="144.1">VBatt</text>
<text x="132.3" y="162.3">+3V3D</text>
<text x="160.4" y="166">PC0</text>
<text x="325.9" y="162.3">+3V3D</text>
<text x="160.4" y="173.3">PC1</text>
<text x="160.4" y="180.5">PC2</text>
<text x="160.4" y="187.8">PC3</text>
<text x="160.4" y="195.1">PC4</text>
<text x="160.4" y="202.4">PC5</text>
<text x="160.4" y="209.7">PC6</text>
<text x="610.1" y="206">+3V3D</text>
<text x="160.4" y="217">PC7</text>
<text x="325.9" y="227.9">+3V3D</text>
<text x="132.3" y="235.2">+3V3D</text>
<text x="160.4" y="238.8">PD0</text>
<text x="557.8" y="235.2">A16 A3</text>
<text x="557.8" y="242.5">A15 A4</text>
<text x="160.4" y="246.1">PD1</text>
<text x="557.8" y="249.7">A14 A5</text>
<text x="160.4" y="253.4">PD2</text>
<text x="557.8" y="257">A17</text>
<text x="160.4" y="260.7">PD3</text>
<text x="160.4" y="268">PD4</text>
<text x="557.8" y="264.3">A13</text>
<text x="160.4" y="275.2">PD5</text>
<text x="557.8" y="271.6">A18</text>
<text x="557.8" y="278.9">A12</text>
<text x="160.4" y="282.5">PD6</text>
<text x="557.8" y="286.2">A11 D4</text>
<text x="160.4" y="289.8">PD7</text>
<text x="557.8" y="293.5">A2</text>
<text x="336.9" y="300.7">+3V3D</text>
<text x="557.8" y="300.7">A4</text>
<text x="132.3" y="308">+3V3D</text>
<text x="160.4" y="311.7">PE0</text>
<text x="557.8" y="308">A6</text>
<text x="557.8" y="315.3">A8</text>
<text x="160.4" y="319">PE1</text>
<text x="557.8" y="322.6">A3</text>
<text x="160.4" y="326.2">PE2</text>
<text x="557.8" y="329.9">A5</text>
<text x="160.4" y="333.5">PE3</text>
<text x="160.4" y="340.8">PE4</text>
<text x="557.8" y="337.2">A1</text>
<text x="557.8" y="344.4">A7</text>
<text x="160.4" y="348.1">PE5</text>
<text x="557.8" y="351.7">A10</text>
<text x="160.4" y="355.4">PE6</text>
<text x="557.8" y="359">A19 D3</text>
<text x="160.4" y="362.7">PE7</text>
<text x="500.7" y="366.3">+3V3D</text>
<text x="557.8" y="366.3">A0</text>
<text x="329.6" y="373.6">+3V3D</text>
<text x="557.8" y="373.6">A9</text>
<text x="132.3" y="380.9">+3V3D</text>
<text x="160.4" y="384.5">SDA 45</text>
<text x="557.8" y="388.2">WR</text>
<text x="160.4" y="391.8">SCL</text>
<text x="466.6" y="395.4">WR</text>
<text x="557.8" y="395.4">RD</text>
<text x="160.4" y="399.1">RxD</text>
<text x="160.4" y="406.4">TxD</text>
<text x="557.8" y="402.7">MCE B5</text>
<text x="160.4" y="413.7">Mem 49</text>
<text x="466.6" y="410">RD</text>
<text x="544.2" y="413.7">+3V3D</text>
<text x="160.4" y="420.9">Din</text>
<text x="160.4" y="428.2">Dout 51</text>
<text x="160.4" y="435.5">SCK 52</text>
</g>
<g font-size="6.3">
<text x="614.2" y="223.6" transform="rotate(-90 614.2 223.6)">E1</text>
<text x="621.5" y="223.6" transform="rotate(-90 621.5 223.6)">D6</text>
<text x="617.9" y="248" transform="rotate(-90 617.9 248)">VCC</text>
<text x="625.2" y="248" transform="rotate(-90 625.2 248)">VCC</text>
<text x="508.5" y="383.9" transform="rotate(-90 508.5 383.9)">5</text>
<text x="617.9" y="413.8" transform="rotate(-90 617.9 413.8)">GND</text>
<text x="625.2" y="413.8" transform="rotate(-90 625.2 413.8)">GND</text>
<text x="508.5" y="428" transform="rotate(-90 508.5 428)">3</text>
<text x="621.5" y="432" transform="rotate(-90 621.5 432)">E6</text>
<text x="614.2" y="432.7" transform="rotate(-90 614.2 432.7)">D1</text>
</g>
</svg>
